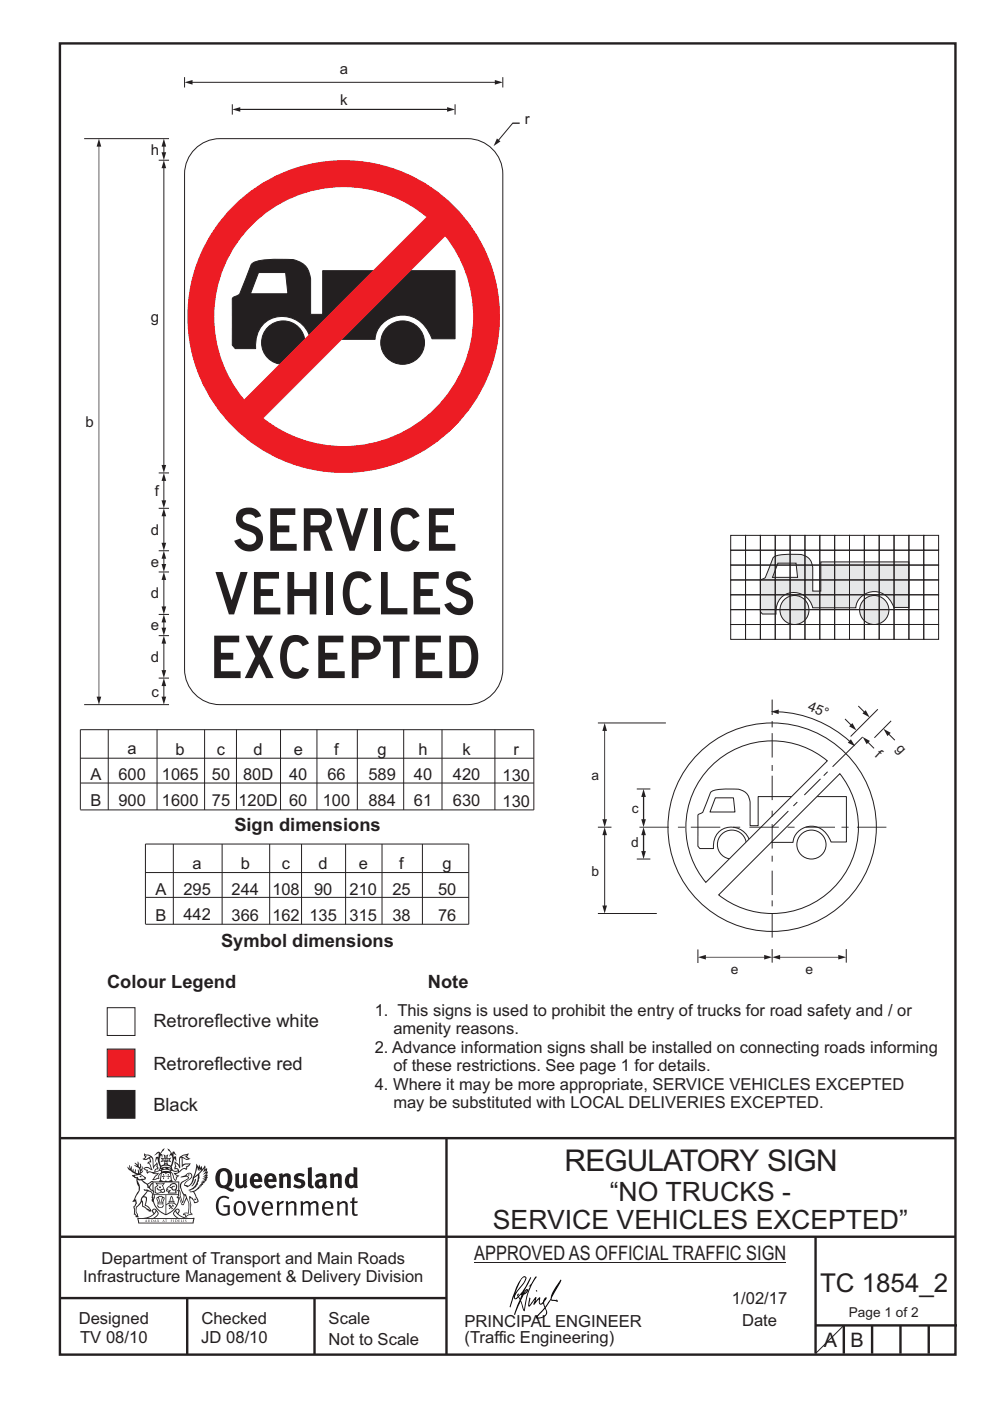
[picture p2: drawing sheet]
<svg xmlns="http://www.w3.org/2000/svg" width="210mm" height="297mm" viewBox="0 0 210 297" stroke-linecap="round" stroke-linejoin="round" font-family="sans-serif">
<g fill="none" stroke="#231f20" stroke-width=".51">
<path d="M12.7 9.2h190v278h-190zM12.7 241.3h189.9M94.7 241.4v45.8M12.7 275.2h82M12.7 262.2h190.1M39.7 275.2v12M66.7 275.2v12M173 262.2v24.8M173 281h30M179 281v6M185 281v6M191 281v6"/>
<path d="M197 281v6"/>
</g>
<g fill="#231f20">
<path d="M47 248.5a2.55 2.55 0 0 0 0 2.7l.3 .1a.81 .81 0 0 0 1-.9v-.6a1.04 1.04 0 0 0-1.1-1.5zM46.3 248.1a1.82 1.82 0 0 1 2.1-.2 1.82 1.82 0 0 1 .9 1.9 2.29 2.29 0 0 1-.8 1.9l.7 .3h.5l-.2 .6a2.87 2.87 0 0 1-2-.7 2.12 2.12 0 0 1-1.7-3.1z" fill-rule="evenodd"/>
<path d="M49.9 248.9l.8-.2v2a.46 .46 0 0 0 .2 .6 .46 .46 0 0 0 .7-.2v-2.2l.7-.2v2.4l.2 .5-.6 .4-.2-.3a1.02 1.02 0 0 1-1.2 .2 1.02 1.02 0 0 1-.6-1.1z" fill-rule="evenodd"/>
<path d="M54 249.5l-.1 .5h.9a.49 .49 0 0 0-.2-.6 .49 .49 0 0 0-.6 .1zM53.4 249.2a1.34 1.34 0 0 1 1.6-.3 1.34 1.34 0 0 1 .6 1.5v.2h-1.7a.77 .77 0 0 0 .5 .8 .77 .77 0 0 0 .9-.3l.3 .4a1.59 1.59 0 0 1-2.1 .2 1.59 1.59 0 0 1-.4-2z" fill-rule="evenodd"/>
<path d="M57 249.5l-.1 .5h.9a.49 .49 0 0 0-.2-.6 .49 .49 0 0 0-.6 .1zM56.4 249.2a1.34 1.34 0 0 1 1.6-.3 1.34 1.34 0 0 1 .7 1.5v.2h-1.8a.77 .77 0 0 0 .5 .8 .77 .77 0 0 0 .9-.3l.3 .4a1.59 1.59 0 0 1-2 .2 1.59 1.59 0 0 1-.5-2z" fill-rule="evenodd"/>
<path d="M59.1 248.9l.8-.2 .1 .4a.95 .95 0 0 1 1-.3 .95 .95 0 0 1 .7 .8v2.3h-.8v-2.3a.46 .46 0 0 0-.8 .1v2.2h-.9z" fill-rule="evenodd"/>
<path d="M62.5 249.1a1.75 1.75 0 0 1 2.1-.1l-.2 .5-.6-.2a.43 .43 0 0 0-.6 .3l.4 .3a1.04 1.04 0 0 1 1.2 1.2 1.04 1.04 0 0 1-1.4 .9l-1.2-.4 .3-.6 1 .4 .4-.4a.88 .88 0 0 0-1-.5l-.4-.2-.1-.4z" fill-rule="evenodd"/>
<path d="M65.3 247.6l.8-.2 .1 3.8 .2 .2 .2 .5a.88 .88 0 0 1-1-.1 .88 .88 0 0 1-.3-1z" fill-rule="evenodd"/>
<path d="M67.8 250.6a.43 .43 0 0 0-.1 .7 .43 .43 0 0 0 .7-.1v-.7zM66.8 249.2a1.7 1.7 0 0 1 2.4 .1v1.8l.3 .4-.4 .5-.5-.3a1.03 1.03 0 0 1-1.7-.2 1.03 1.03 0 0 1 .8-1.5h.7v-.4a.8 .8 0 0 0-1.2 .1z" fill-rule="evenodd"/>
<path d="M69.9 248.9l.8-.2 .1 .4a.95 .95 0 0 1 1-.3 .95 .95 0 0 1 .7 .8v2.3h-.8v-2.3a.46 .46 0 0 0-.8 .1v2.2h-.8z" fill-rule="evenodd"/>
<path d="M74.3 249.5a1.48 1.48 0 0 0 0 1.7l.4 .1 .3-.2v-1.5l-.3-.2zM75 247.4l.8 .2 .1 4.3h-.7l-.1-.2a1.26 1.26 0 0 1-1.4 0 1.26 1.26 0 0 1-.6-1.3 1.29 1.29 0 0 1 .5-1.3 1.29 1.29 0 0 1 1.4-.2z" fill-rule="evenodd"/>
<path d="M46.4 253.9a1.72 1.72 0 0 1 2.2 0l-.2 .3a1.24 1.24 0 0 0-1.4-.1 1.24 1.24 0 0 0-.7 1.3 1.49 1.49 0 0 0 1.3 2l.7-.2v-1.3h-.9l-.1-.4h1.4v2a1.93 1.93 0 0 1-2.2-.1 1.93 1.93 0 0 1-.7-2.2l.2-.7z" fill-rule="evenodd"/>
<path d="M50.3 255.2a1.65 1.65 0 0 0 .3 2.2 .99 .99 0 0 0 1-1.5 .78 .78 0 0 0-.4-.8 .78 .78 0 0 0-.9 .1zM50 254.9a1.33 1.33 0 0 1 1.6-.1 1.33 1.33 0 0 1 .5 1.5 1.31 1.31 0 0 1-1.3 1.5 1.31 1.31 0 0 1-1.3-1.6l.1-.5z" fill-rule="evenodd"/>
<path d="M52.5 254.7l.4-.1 .9 2.6 .8-2.5h.5l-1.1 3h-.5z" fill-rule="evenodd"/>
<path d="M56.2 255.2l-.2 .7h1.4a.7 .7 0 0 0-.3-.8 .7 .7 0 0 0-.9 .1zM55.9 255a1.22 1.22 0 0 1 1.5-.2 1.22 1.22 0 0 1 .5 1.5h-1.9a.93 .93 0 0 0 .5 1 .93 .93 0 0 0 1.2-.2l.1 .3a1.43 1.43 0 0 1-1.7 .1 1.43 1.43 0 0 1-.6-1.7z" fill-rule="evenodd"/>
<path d="M58.7 254.8l.4-.2 .1 .5 .4-.3 .6-.2-.2 .6a.66 .66 0 0 0-.8 .6v1.9h-.4z" fill-rule="evenodd"/>
<path d="M60.6 254.8l.4-.2 .1 .5a.94 .94 0 0 1 1-.4 .94 .94 0 0 1 .8 .7v2.3h-.5l-.1-2.5a.81 .81 0 0 0-1.2 .3v2.2h-.4z" fill-rule="evenodd"/>
<path d="M63.7 254.7l.5-.1 .1 .5 .4-.3a.78 .78 0 0 1 1.1 .3 .9 .9 0 0 1 1-.5 .9 .9 0 0 1 .7 .8v2.3h-.4l-.1-2.5a.67 .67 0 0 0-1.1 .3v2.2h-.5v-2.4l-.4-.2-.7 .4v2.2h-.5z" fill-rule="evenodd"/>
<path d="M69 255.2l-.2 .7h1.4a.7 .7 0 0 0-.3-.8 .7 .7 0 0 0-.9 .1zM68.7 255a1.22 1.22 0 0 1 1.5-.2 1.22 1.22 0 0 1 .5 1.5h-1.9a.93 .93 0 0 0 .5 1 .93 .93 0 0 0 1.2-.2l.1 .3a1.44 1.44 0 0 1-1.7 .1 1.44 1.44 0 0 1-.6-1.7z" fill-rule="evenodd"/>
<path d="M71.4 254.8l.5-.2 .1 .5a.94 .94 0 0 1 1-.4 .94 .94 0 0 1 .7 .7v2.3h-.4l-.1-2.5a.81 .81 0 0 0-1.2 .3v2.2h-.5z" fill-rule="evenodd"/>
<path d="M74.7 254l.5-.2v.9h.7l-.1 .4h-.7l.1 2.2 .1 .1h.5l.1 .3a.75 .75 0 0 1-1.2-.6v-2h-.4v-.4h.4z" fill-rule="evenodd"/>
<path d="M30.8 244.9l1.1 .3-.9 .5h-.4l.5-.5zM31.8 245.5l.2-.1a2.44 2.44 0 0 1 .4 2l.1 .4 .7-1-.1 .6 .3 .3a.57 .57 0 0 0-.6 .8l-1-.2-.5 .2 .1-.5-.7-.2 .6-.2 1 .5 .1-.1-.6-1.3-.2-.1 .5-.1zM30.7 244.5l-.2 .4 .3 .4-.6 .4a1.04 1.04 0 0 0 1.4-.1l.2 .7h-.4l-.2 .4a.94 .94 0 0 1 .9 1.1l-.2-.1a1.16 1.16 0 0 0-1.5-.1l.3 .4 .4 .2 .1 .5 .2 .2v-.2a.94 .94 0 0 1 1.1 .2h.9l-1.2 1.2a1.13 1.13 0 0 0 1.2-.2l.4-.1-.1-.4 .5-.7a.83 .83 0 0 0-.6 1.1l-.3-.1-.7 .3 1.1-1.4-.5 .2-.5-.1 1.3-.5-.2-.2-.8 .4v-.3l.2-.2 .3 .1 .1-.3-.2-.4v-.6l-.2-.3-.6 .9v-.7a1.42 1.42 0 0 0-1.7-1.8z" fill-rule="evenodd"/>
<path d="M38.5 245.3l.5-.3 .7-.1-.6 .3 .8 .5h-.3zM38.3 245.5h.2l.1 2a1.69 1.69 0 0 1 1.5-.7l-.7 .5 .1 .5a1.1 1.1 0 0 0-1.5 .6l-.1-.5-.2-.2h-.5l.2-.4-.2-.7a1.42 1.42 0 0 1 .8 1.1l.2-.1zM37.1 246.2l.1 1-.2 .3v.5l.6-.1 .1 .2a.96 .96 0 0 1-1.1-.1l-.1 .1a1.06 1.06 0 0 0 1.3 .2v.1a.72 .72 0 0 1-1 .2l.3 .5 .6 .3-.4 .1-.1 .7-.3-.4-.3-1.1-.4-.4 .4 .9a1.54 1.54 0 0 0 .6 1.2l.2-.3a.58 .58 0 0 1 .5-.7l.1-.2h-.3l-.4-.3 .9-.5a.93 .93 0 0 1 1.1-.5l.1 .2 .2-.1 .1-.5a.99 .99 0 0 0 .7-.9l-1.3 .1-.4 .3v-1.5l.9 .4 .8-.3h-.3l-.5-.4 .4-.7-.7 .2a1.46 1.46 0 0 0-1.3 2.1v.4l-.2-.4z" fill-rule="evenodd"/>
<path d="M35.6 248.9l.2 .1-.1 .4h.3l-.3 .1v.5l-.1-.6h-.3l.3-.1z" fill-rule="evenodd"/>
<path d="M34.6 248.9l.2 .1-.1 .3 .4 .1h-.4v.6l-.1-.5-.3-.1h.3z" fill-rule="evenodd"/>
<path d="M34.3 248.8a.57 .57 0 0 1 .9 .2 .57 .57 0 0 1 .9-.2l.2 1.4-.2 .1a.57 .57 0 0 1-.9-.1 .69 .69 0 0 1-1.1 0zM34.2 248.1l-.3 2.1-.2 .4h2.9l-.1-.4-.3-2.1h-.2v.3l-.8-.1-.9 .1 .1-.3z" fill-rule="evenodd"/>
<path d="M34.2 252.4a.3 .3 0 0 0 .6 0 .3 .3 0 0 0-.6 0zM33.3 251l.3 .3-.3 .3a.79 .79 0 0 0 0 1.3l.8-.2-.1-.3a.55 .55 0 0 1-.7-.6h.1l.1 .3 .4 .1 .8-.2-.4-.7 .4-.3-.7 .1zM33 250.7l1.1 .2 .9-.2-.4 .7 .4 1.1a.56 .56 0 0 1-.8 .3l-.2 .1a.73 .73 0 0 1-.9 .1 .73 .73 0 0 1-.3-.9v-.4l.5-.4z" fill-rule="evenodd"/>
<path d="M35.6 251.9l.7-.5a.58 .58 0 0 1 1-.1 .58 .58 0 0 1-.5 .9l-.2-.3a.43 .43 0 0 1 .6-.3v-.1a.57 .57 0 0 0-.8 .2l-.2-.1-.3 .2 .4 .1a.55 .55 0 0 0 .9 .5v.5h-1.3l.3-.4-.1-.2-.6 .1 .2-.2-.2-.1zM35.4 251.8l-.1 .2a.39 .39 0 0 0 .2 .7l.3-.1-.2 .5h1.9l-.1-.8a.86 .86 0 0 0-.1-1.4 .86 .86 0 0 0-1.3 .4z" fill-rule="evenodd"/>
<path d="M36 254.8h.8v.2h-.8zM36.4 253.8l.2 .8h-.4zM36.4 253.5l-.3 .5-.1 .6h-.2v.4l-.7 .4 .1 .2a1.48 1.48 0 0 1 2.2 .1l.2-.1-.6-.5v-.5h-.2l-.1-.6z" fill-rule="evenodd"/>
<path d="M35.8 255.4l.3 .1 .2 .3 .3-.2-.2-.2a.38 .38 0 0 1 .4 .5l-.1-.2-.3 .3 .3 .2-.3 .2-.1-.3-.4 .3-.1-.2 .4-.3-.2-.1-.1 .1z" fill-rule="evenodd"/>
<path d="M34.5 254h.2v.2l-.3 .6h-.1zM33.6 255.3h.9v.2a.55 .55 0 0 1-.8 .4v-.2h-.2zM33.4 254h.2l.2 .8h-.2zM33.6 255h.8l.1 .1-.8 .1zM33.8 253.7h.5l-.2 1.1h-.2zM33.3 253.8l-.1 .3 .3 1.2a.48 .48 0 0 0-.1 .5 .48 .48 0 0 0 .4 .3l.6-.1a.49 .49 0 0 0 .2-.7l.3-1.2-.1-.3a1.42 1.42 0 0 0-1.5 0z" fill-rule="evenodd"/>
<path d="M33.6 251.6h.5l.1 .3h-.4z" fill-rule="evenodd"/>
<path d="M41.3 250.1l.3-.2-.2 .9-.6 .7h-.2l.5-.7z" fill-rule="evenodd"/>
<path d="M39.7 249l.3-.2 .5 .2a.88 .88 0 0 1-.6 1.1 1.22 1.22 0 0 0-.8 1.3l.5 .2a.72 .72 0 0 0 .9-.4l.5-.8 .2-.6 .8-.6v.3a2.85 2.85 0 0 1-2 2.8l.1 .1a2.13 2.13 0 0 0 1.9-1.5l-.1-.2a2.01 2.01 0 0 0 .3-1.8l1.2-1.3-.4 1 .7-.5-.7 1 .8-.4-.8 .8 .7-.1-.9 .5 .8-.1-.8 .4h.7l-.8 .3 .3 .2h-.4l.2 .4-.4-.1 .2 .3h-.4l.1 .3h-.1a2.16 2.16 0 0 1-2 1l.1 .2h.4a.76 .76 0 0 1 .7 .7l.5 1.2-.6 .2a1.45 1.45 0 0 0-1.2-1.3l.3 1.8-.1 1.9 .4 .2a1.07 1.07 0 0 0-1.2 .4v-.3l-.5-.2a.87 .87 0 0 1 1-.1l.1-.7a4.4 4.4 0 0 0-.6-3.1l-.1-.3h-.2a2.16 2.16 0 0 1-.7-2.2l.3-.3 1.2-.8a.55 .55 0 0 0-.4-.7zM37.8 252.4a.76 .76 0 0 1 .3 1.1l.6 1.6 .4-1.7 .2 .1a.61 .61 0 0 1-.1 .9l-.3 .9h-.2l-.7-1.6-.3 .1a1.18 1.18 0 0 0 .1-1.4zM41.8 247.5l.2 .8 .3-.6v.6l.3-.5a1.9 1.9 0 0 1-1.1 1.4l-.3 .3zM38.2 249.6l1.4-.1 .2 .1v.3l-.5 .3a1.26 1.26 0 0 0-1 1.9l.2 .7a1.84 1.84 0 0 1 .2 2l-.4-1.3a.96 .96 0 0 0-.4-1.3l-.4 .3a.78 .78 0 0 1-.1 1.3l.2 .2h.4l.4 1.1a.38 .38 0 0 0 .2 .4 .38 .38 0 0 0 .4-.1l.6-1.2a2.94 2.94 0 0 1 .3 2.5v.5l-.8-.1-.3 .4v.2l.4-.1 .1 .4 .2 .1a1.02 1.02 0 0 1 1.3-.5l-.1-.4-.3-.1 .2-1.7-.3-1.4 .1 .1a1.14 1.14 0 0 1 .7 .9 .63 .63 0 0 0 .9-.2 .63 .63 0 0 0-.2-.8l-.6-1.3 .9-.6 .2-.3 .2-.1v-.2h.3l-.1-.3h.4l-.1-.3 .5-.1-.2-.2 .5-.4 .1-.2-.3 .1 .5-.6-.3 .1 .3-.6-.4 .1 .4-.5v-.3l-.3 .2 .1-.6v-.3l-.4 .3-.1-.8-.5 .8-.2-.7-.2 .5-.3-.8-.1 .6-.5-.8-.1 1.4-.7 1.9a1.81 1.81 0 0 1-.9 1.4l-.6-.2a1.75 1.75 0 0 1 1.1-1.2 .75 .75 0 0 0 .1-1.3 .75 .75 0 0 0-1.2 .5z" fill-rule="evenodd"/>
<path d="M41.2 254.2l.3-.1 .1 .3h-.4z" fill-rule="evenodd"/>
<path d="M29.4 258.4h11.6l-.2 .8h-11.3zM31.3 258.2l.5-.1a2.48 2.48 0 0 0 1.4-1.3l.2 .6-.5 .5-.4 .3zM32.5 256.6l.3-.2 .2 .2-.3 .6zM37.2 256.8a2.65 2.65 0 0 0 1.8 1.4h-1.1l-.5-.3-.5-.5zM37.4 256.6l.2-.2 .3 .2-.3 .6zM29.2 258.2l.1 1.2h11.7l.3-1.1-.2-.1a4.1 4.1 0 0 1-3.3-.9l.3-.4-.1-.5a1.06 1.06 0 0 0-1.3 .9l.2 .4 .6 .5h-4.7l.3-.1a.84 .84 0 0 0 .6-.7 .84 .84 0 0 0-.5-.9l-.3-.2-.5 .1-.1 .5 .3 .4a4.2 4.2 0 0 1-3.4 .9z" fill-rule="evenodd"/>
<path d="M31 258.7l.1 .2h-.2zM31 258.6l-.3 .5 .4-.1 .2 .1z" fill-rule="evenodd"/>
<path d="M31.3 258.6h.2v.4a.25 .25 0 0 0 .3-.1 .25 .25 0 0 0-.1-.3h.1a.29 .29 0 0 1 0 .4 .29 .29 0 0 1-.4 0 .29 .29 0 0 1 0-.4z" fill-rule="evenodd"/>
<path d="M32.2 258.6a.22 .22 0 0 1 .3 .2 .22 .22 0 0 1-.3 .2zM32 258.6v.5a.33 .33 0 0 0 .5-.1 .33 .33 0 0 0 0-.4 .33 .33 0 0 0-.5 0z" fill-rule="evenodd"/>
<path d="M32.9 258.7l.1 .2h-.2zM32.9 258.6l-.2 .5 .3-.1 .2 .1z" fill-rule="evenodd"/>
<path d="M33.3 258.6h.2v.2l.3-.2-.2 .2 .2 .3-.3-.2-.1 .2h-.1l.2-.3z" fill-rule="evenodd"/>
<path d="M34.7 258.7l.1 .2h-.2zM34.7 258.6l-.3 .5 .4-.1 .2 .1z" fill-rule="evenodd"/>
<path d="M35 258.6h.4h-.1v.5h-.2l.1-.5z" fill-rule="evenodd"/>
<path d="M36.2 258.6h.3h-.2v.2h.2h-.2l.1 .3h-.2z" fill-rule="evenodd"/>
<path d="M36.7 258.6h.2v.5h-.2z" fill-rule="evenodd"/>
<path d="M37.3 258.6a.22 .22 0 0 1 .3 .2 .22 .22 0 0 1-.3 .2zM37.1 258.6v.5a.33 .33 0 0 0 .5-.1 .33 .33 0 0 0 0-.4 .33 .33 0 0 0-.5 0z" fill-rule="evenodd"/>
<path d="M37.8 258.6h.3h-.1v.2h.1h-.1v.2l.1 .1h-.3z" fill-rule="evenodd"/>
<path d="M38.3 258.6h.3l-.1 .4 .2 .1h-.4z" fill-rule="evenodd"/>
<path d="M38.9 258.6h.2v.5h-.2z" fill-rule="evenodd"/>
<path d="M39.3 258.6h.2l-.2 .1 .2 .2-.1 .2h-.1v-.2l.2 .1z" fill-rule="evenodd"/>
<path d="M34.2 247.4a1.51 1.51 0 0 1 2 .2 2.67 2.67 0 0 0-2.1 0zM35.7 247.6l.4 .2 .1 .2-.4-.1zM34.6 247.7l.4-.1 .2 .2h-.4zM34 247.9l.3 .1-.3 .1zM34.9 246.9l.3-.2 .2 .2zM34.9 245.7h.2v.4h-.2zM35 245.1l.2 .2 .2-.2-.1 .4h-.2zM35.1 246.3h.2l.1 .4-.2-.2-.2 .2zM35.3 245.7h.2v.4h-.2zM34.4 245.7l.3 .1v.2l-.3 .1 .2-.2zM35.7 245.8l.3-.1-.2 .2 .2 .2-.4-.1zM32.7 244.9l1-.5-.1 1-.2-.1-.4 .1-.2 1.1 .5-1 .2 .9a1.84 1.84 0 0 1 .3 1.7l.4 .1a2.48 2.48 0 0 1 2.2 .1l.2-.3-.2-.7 .7-1.7 .4 .6-.2-1-.2-.1-.2 .3v-.9l.6 .4-.6-.7h-.3l-.1 .4-.5-.8-.5-.3 .2 .4 .5 .6-.4 .7 .4-.3a2.06 2.06 0 0 1 0 2.2l-.6-.2-.1-.6 .1-.1 .8 .2-.4-.5 .4-.5-.7 .2-.2-.2 .2-.7-.5 .4-.5-.4 .2 .7-.2 .2-.7-.2 .4 .5-.4 .5 .7-.2 .2 .1-.2 .6-.5 .2a2.02 2.02 0 0 1 0-2.2l.3 .5-.1-.6-.3-.1 .8-1.2-.5 .3-.4 .7-.2-.3a.8 .8 0 0 0-.8 .5z" fill-rule="evenodd"/>
<path d="M29.2 250.1l.3 .2a.61 .61 0 0 1 .8 .3l.3 .2a.8 .8 0 0 1 .6 1l.4 .1 .5 .6a1 1 0 0 1 .5 1l-.1 .7v-.5h-.1a.96 .96 0 0 0-.8-1.3l-.3-.2h-.6l-.1-.1-.2 .1 .2 .3h.5l-1.1 1.4-.2 .9-.4 .6a1.33 1.33 0 0 0-.5 1.8l.2 .5a1.26 1.26 0 0 1-.5-1.4l-.1-.4a1.56 1.56 0 0 0 .4-1.7l-.3 .2 .2-.5a3.2 3.2 0 0 0 .7-3zM30.4 253.9h.4a2.06 2.06 0 0 1-.1 1.6l.7 .5 .4 .5-.6-.2-.8-.6-.1-.9a.51 .51 0 0 1 .1-.9zM28.6 249.3a1.52 1.52 0 0 1 2.1 .6l-1.1 .1-.2-.1-.2-.4-.4 .1zM27.5 247v.8l-.3-.4-.2 .1a3.1 3.1 0 0 0 2 1.5l-1 .1 .5 .6 .5 .1v1.1a1.84 1.84 0 0 1-.2 2.5l-.4 .9-.4 .4 .3 .1 .4-.1 .1 .4-.2 .5-.3 .2 .1 1.8 .2-.1 .2 .6h.2l.4-.1-.1-.5a1.3 1.3 0 0 1-.1-1.6l.8-1.1 .2 1.1 .6 .2 .4 .6 .2-.2 .2 .4 .5-.1a1.85 1.85 0 0 0-1.2-1.3l.1-.3a1.39 1.39 0 0 0 0-1.5h-.5l.5-.6a.66 .66 0 0 1 .9-.4 .66 .66 0 0 1 .3 .9l-.1 .4h.2v.1l-.2 .3 .2 .5 .2-.3a2.24 2.24 0 0 0 .1-2.2 .73 .73 0 0 1-.7-.6 .73 .73 0 0 1 .5-.8l.1-.2a.94 .94 0 0 0-.9 .8 .48 .48 0 0 1-.1-.5 .48 .48 0 0 1 .5-.3l.5-.3a.51 .51 0 0 0-.8 .2l-.5 .3-1-.8 .6-.1 .1-.5-1.1-.7 .5-.4v-.4l-.5 .5 .1-.2a.69 .69 0 0 0 .2-1.1v.5l-.3 .2 .1-1.1-.3-.2 .1 .6-.1 .2-.4-1.2v.6l-.7-.3 .6 .6-.6-.2 .2 .3a1 1 0 0 1 .8 1.5l-.2-.8v.8l-.5-.2-.1-.7-.2 .6-.2-.1v-.6l-.2 .4-.2-.2 .1-.7-.2 .5z" fill-rule="evenodd"/>
<path d="M29.5 249.5l.3-.2 .3 .3z" fill-rule="evenodd"/>
<path d="M32.4 250.5h5.6v2l-.2-.1v-1.7h-5.2v2.5h5.2v-.8l.1 .2-.1 1.1v-.3h-2.5v4a4.1 4.1 0 0 0 2.6-3.6l.1-.1a4 4 0 0 1-2.8 3.9 4.2 4.2 0 0 1-2.8-4.7l.1 1.3 .1-.1a3.8 3.8 0 0 0 2.5 3.3v-4h-2.5l-.2-.9z" fill-rule="evenodd"/>
<circle cx="40" cy="249.1" r=".17"/>
</g>
<path d="M39.1 16.4v2.1M40.7 17.5h64.4M41 32a7.5 7.5 0 0 1 5.6-2.6h52.5a7.5 7.5 0 0 1 7.5 7.5v105a7.5 7.5 0 0 1-7.5 7.5h-52.5a7.5 7.5 0 0 1-7.5-7.5v-105a7.5 7.5 0 0 1 1.9-4.9zM100.6 267.7h66.2M179 281l-6 6" fill="none" stroke="#231f20" stroke-width=".21"/>
<g fill="#000">
<path d="M111.6 273.7l.2-.2-.5 .7zM110.4 274.5l.2 .1-.3 .8-.2-.5zM110.9 270.9h.5a9.3 9.3 0 0 1-2 3.1l-.1 .3 1-2.5zM110.6 271a14.7 14.7 0 0 0-2.2 4.9l-.3 1.2 .1 .1 .8-2.3a.42 .42 0 0 0 .2 .6 .42 .42 0 0 0 .6-.3l.2-.1 .2 .5-1.1 3.2h.2l1.1-2.9 .6 1.9 .2 .2 .2-.5a13.5 13.5 0 0 1 2-6.2l.4-.5-.1-.2-1.6 2.1 .4-.1a14.9 14.9 0 0 0-1.3 5.1l-.4-1.1a1.39 1.39 0 0 1 .2-1.9l.1-.2a.92 .92 0 0 0 .8-1.2 .75 .75 0 0 0-.8 .7l-.1 .2 1.6-3.4h-.1l-.4 .7a10.5 10.5 0 0 1-2.2 3.3l.2-.5a.32 .32 0 0 0-.4 .2 .32 .32 0 0 0 .1 .4l-.5 .4a3.2 3.2 0 0 1 1.1-2.3l.5-.6a2.49 2.49 0 0 0 .7-1.6l-.4-.2z" fill-rule="evenodd"/>
<path d="M113.7 273.6l.3 .2h-.3z" fill-rule="evenodd"/>
<path d="M115.6 277.5a1.15 1.15 0 0 1 .1 1.3 1.15 1.15 0 0 1-1.2 .5l-.6 .1zM112.2 275.2l-.2 1.6 .2 .2 1.2-1.5-.2 1.1 1.1-1.1a.94 .94 0 0 0 .4 1.1l.5-.3 .3 .9-1.2 1.3a.98 .98 0 0 0-.5 1 1.9 1.9 0 0 0 2.3-1.3l-.1-.2a1.02 1.02 0 0 1 .2-1.4l.6-1 1.5 .3-.2-.4v.2l-1.1-.1v-.3l2-3.6 .1-.2-.2-.2-1.7 2.8a6.6 6.6 0 0 1-1.6 2.9l-.1-.2a1.01 1.01 0 0 1 .4-1.4l.1-.2-.3-.1-.4 .4-.1 .5-.6 .4-.1-.4 .1-.9-.2-.1-.9 1 .3-1h-.2l-1.4 1.8 .3-1.5v-.1z" fill-rule="evenodd"/>
</g>
<g fill="#231f20">
<path d="M39.1 17.5l1.7-.5v.9z"/>
<path d="M105 17l1.6 .5-1.6 .4z"/>
</g>
<path d="M50.8 23.2h44.2" fill="none" stroke="#231f20" stroke-width=".21"/>
<g fill="#231f20">
<path d="M49.3 23.2l1.7-.5v1z"/>
<path d="M94.8 22.7l1.7 .5-1.7 .5z"/>
</g>
<path d="M106.6 16.4v2.1M110.2 26.1h-1.5l-3 3.7" fill="none" stroke="#231f20" stroke-width=".21"/>
<path d="M105.4 29.4l.8 .6-1.5 1z" fill="#231f20"/>
<path d="M49.3 22.1v2.2M96.5 22.1v2.2" fill="none" stroke="#231f20" stroke-width=".21"/>
<path d="M53.5 55.8a10.9 10.9 0 0 1 5.4-.8 13.2 13.2 0 0 1 4.3 .4 4.3 4.3 0 0 1 2.7 4.6v6.6h2.5v-9.2h28.1v14.4h-4.9a6.7 6.7 0 0 0-6.6-5 5.7 5.7 0 0 0-5.4 5.1h-13.7a6 6 0 0 0-10.3-2.9 6.8 6.8 0 0 0-1.4 4.9h-4.3l-.6-.7v-9.8a1.43 1.43 0 0 1 1.1-.8l.4-.2 2.4-6.2zM54.8 57.8h5.8l.5 4.5h-8zM80.8 72.6a4.6 4.6 0 0 0 9.2 0 4.6 4.6 0 0 0-9.2 0zM55.5 72.6a4.6 4.6 0 0 0 9.2 0 4.6 4.6 0 0 0-9.2 0z" fill-rule="evenodd" fill="#231f20" stroke="#231f20" stroke-width=".21"/>
<path d="M52.8 48.4a27.4 27.4 0 0 1 37.7-2.4l-38.7 38.7a27.4 27.4 0 0 1 1-36.3zM94.4 50.1a27.4 27.4 0 0 1-2.1 36.4 27.4 27.4 0 0 1-36.4 2.2zM39.7 67.1a33.2 33.2 0 0 0 66.4 0 33.2 33.2 0 0 0-66.4 0z" fill-rule="evenodd" fill="#ed1c24"/>
<path d="M17.8 149.4h18.1M34.8 145.3v2.6" fill="none" stroke="#231f20" stroke-width=".21"/>
<g fill="#231f20">
<path d="M34.8 143.8l.4 1.7h-.9z"/>
<path d="M34.3 147.7h.9l-.4 1.7z"/>
</g>
<path d="M17.8 29.4h18.1M33.7 116.8h2.2M33.7 107.8h2.2M33.7 100.3h2.2M33.7 134.8h2.2M33.7 130.3h2.2M33.7 121.3h2.2M34.8 136.3v5.9M33.7 143.8h2.2" fill="none" stroke="#231f20" stroke-width=".21"/>
<g fill="#231f20">
<path d="M34.3 142.1h.9l-.4 1.7z"/>
<path d="M34.8 134.8l.4 1.7h-.9z"/>
</g>
<path d="M34.8 131.8v1.4" fill="none" stroke="#231f20" stroke-width=".21"/>
<g fill="#231f20">
<path d="M34.8 130.3l.4 1.7h-.9z"/>
<path d="M34.3 133.1h.9l-.4 1.7z"/>
</g>
<path d="M34.8 122.8v5.9" fill="none" stroke="#231f20" stroke-width=".21"/>
<g fill="#231f20">
<path d="M34.3 128.6h.9l-.4 1.7z"/>
<path d="M34.8 121.3l.4 1.7h-.9z"/>
</g>
<path d="M34.8 118.3v1.4" fill="none" stroke="#231f20" stroke-width=".21"/>
<g fill="#231f20">
<path d="M34.8 116.8l.4 1.7h-.9z"/>
<path d="M34.3 119.6h.9l-.4 1.7z"/>
</g>
<path d="M34.8 109.3v5.9" fill="none" stroke="#231f20" stroke-width=".21"/>
<g fill="#231f20">
<path d="M34.3 115.1h.9l-.4 1.7z"/>
<path d="M34.8 107.8l.4 1.7h-.9z"/>
</g>
<path d="M34.8 101.8v4.4" fill="none" stroke="#231f20" stroke-width=".21"/>
<g fill="#231f20">
<path d="M34.8 100.3l.4 1.7h-.9z"/>
<path d="M34.3 106.1h.9l-.4 1.7z"/>
</g>
<path d="M34.8 35.5v63.2" fill="none" stroke="#231f20" stroke-width=".21"/>
<g fill="#231f20">
<path d="M34.3 98.6h.9l-.4 1.7z"/>
<path d="M34.8 34l.4 1.7h-.9z"/>
</g>
<path d="M21 30.9v117" fill="none" stroke="#231f20" stroke-width=".21"/>
<g fill="#231f20">
<path d="M20.5 147.7h1l-.5 1.7z"/>
<path d="M21 29.4l.5 1.7h-1z"/>
</g>
<path d="M34.8 30.9v1.5" fill="none" stroke="#231f20" stroke-width=".21"/>
<g fill="#231f20">
<path d="M34.8 29.4l.4 1.7h-.9z"/>
<path d="M34.3 32.3h.9l-.4 1.7z"/>
</g>
<path d="M33.7 34h2.2" fill="none" stroke="#231f20" stroke-width=".21"/>
<path d="M22.7 222.4h5.9v5.9h-5.9z" fill-rule="evenodd" fill="#ed1c24" stroke="#231f20" stroke-width=".21"/>
<path d="M22.7 231.2h5.9v5.9h-5.9z" fill-rule="evenodd" fill="#231f20" stroke="#231f20" stroke-width=".21"/>
<path d="M22.7 213.7h5.9v5.8h-5.9z" fill-rule="evenodd" fill="#fff" stroke="#231f20" stroke-width=".21"/>
<path d="M164.2 118a12.8 12.8 0 0 1 5.7-.4 2.98 2.98 0 0 1 2.5 3.5v4.2h1.7v-6.2h18.7v9.7h-3.2a4.3 4.3 0 0 0-5.7-3.1 3.7 3.7 0 0 0-2.4 3.2h-9.1a4 4 0 0 0-4.6-3.2 4 4 0 0 0-3.2 4.5h-2.9l-.4-.5 .1-6.8a1.85 1.85 0 0 0 1.4-1.6l1.1-2.9zM165 119.4h3.8l.4 3h-5.3zM182.3 129.3a3.1 3.1 0 0 0 6.2 0 3.1 3.1 0 0 0-6.2 0zM165.4 129.3a3.1 3.1 0 0 0 6.2 0 3.1 3.1 0 0 0-6.2 0z" fill-rule="evenodd" fill="#e6e7e8" stroke="#231f20" stroke-width=".21"/>
<g fill="none" stroke="#231f20" stroke-width=".21">
<path d="M155 113.5h3.1v3.2h-3.1zM155 116.7h3.1v3.1h-3.1zM155 119.8h3.1v3.2h-3.1zM158.1 113.5h3.2v3.2h-3.2zM158.1 116.7h3.2v3.1h-3.2zM158.1 119.8h3.2v3.2h-3.2zM161.3 113.5h3.1v3.2h-3.1zM161.3 116.7h3.1v3.1h-3.1zM161.3 119.8h3.1v3.2h-3.1zM164.4 113.5h3.2v3.2h-3.2zM164.4 116.7h3.2v3.1h-3.2zM164.4 119.8h3.2v3.2h-3.2z"/>
<path d="M167.6 113.5h3.1v3.2h-3.1zM167.6 116.7h3.1v3.1h-3.1zM167.6 119.8h3.1v3.2h-3.1zM170.7 113.5h3.2v3.2h-3.2zM170.7 116.7h3.2v3.1h-3.2zM170.7 119.8h3.2v3.2h-3.2zM173.9 113.5h3.1v3.2h-3.1zM173.9 116.7h3.1v3.1h-3.1zM173.9 119.8h3.1v3.2h-3.1zM177 113.5h3.2v3.2h-3.2zM177 116.7h3.2v3.1h-3.2zM177 119.8h3.2v3.2h-3.2z"/>
<path d="M180.2 113.5h3.1v3.2h-3.1zM180.2 116.7h3.1v3.1h-3.1zM180.2 119.8h3.1v3.2h-3.1zM183.3 113.5h3.2v3.2h-3.2zM183.3 116.7h3.2v3.1h-3.2zM183.3 119.8h3.2v3.2h-3.2zM186.5 113.5h3.1v3.2h-3.1zM186.5 116.7h3.1v3.1h-3.1zM186.5 119.8h3.1v3.2h-3.1zM189.6 113.5h3.2v3.2h-3.2zM189.6 116.7h3.2v3.1h-3.2zM189.6 119.8h3.2v3.2h-3.2z"/>
<path d="M192.8 113.5h3.1v3.2h-3.1zM192.8 116.7h3.1v3.1h-3.1zM192.8 119.8h3.1v3.2h-3.1zM195.9 113.5h3.2v3.2h-3.2zM195.9 116.7h3.2v3.1h-3.2zM195.9 119.8h3.2v3.2h-3.2zM155 123h3.1v3.1h-3.1zM155 126.1h3.1v3.2h-3.1zM155 129.3h3.1v3.1h-3.1zM155 132.4h3.1v3.2h-3.1zM158.1 123h3.2v3.1h-3.2zM158.1 126.1h3.2v3.2h-3.2z"/>
<path d="M158.1 129.3h3.2v3.1h-3.2zM158.1 132.4h3.2v3.2h-3.2zM161.3 123h3.1v3.1h-3.1zM161.3 126.1h3.1v3.2h-3.1zM161.3 129.3h3.1v3.1h-3.1zM161.3 132.4h3.1v3.2h-3.1zM164.4 123h3.2v3.1h-3.2zM164.4 126.1h3.2v3.2h-3.2zM164.4 129.3h3.2v3.1h-3.2zM164.4 132.4h3.2v3.2h-3.2zM167.6 123h3.1v3.1h-3.1zM167.6 126.1h3.1v3.2h-3.1z"/>
<path d="M167.6 129.3h3.1v3.1h-3.1zM167.6 132.4h3.1v3.2h-3.1zM170.7 123h3.2v3.1h-3.2zM170.7 126.1h3.2v3.2h-3.2zM170.7 129.3h3.2v3.1h-3.2zM170.7 132.4h3.2v3.2h-3.2zM173.9 123h3.1v3.1h-3.1zM173.9 126.1h3.1v3.2h-3.1zM173.9 129.3h3.1v3.1h-3.1zM173.9 132.4h3.1v3.2h-3.1zM177 123h3.2v3.1h-3.2zM177 126.1h3.2v3.2h-3.2z"/>
<path d="M177 129.3h3.2v3.1h-3.2zM177 132.4h3.2v3.2h-3.2zM180.2 123h3.1v3.1h-3.1zM180.2 126.1h3.1v3.2h-3.1zM180.2 129.3h3.1v3.1h-3.1zM180.2 132.4h3.1v3.2h-3.1zM183.3 123h3.2v3.1h-3.2zM183.3 126.1h3.2v3.2h-3.2zM183.3 129.3h3.2v3.1h-3.2zM183.3 132.4h3.2v3.2h-3.2zM186.5 123h3.1v3.1h-3.1zM186.5 126.1h3.1v3.2h-3.1z"/>
<path d="M186.5 129.3h3.1v3.1h-3.1zM186.5 132.4h3.1v3.2h-3.1zM189.6 123h3.2v3.1h-3.2zM189.6 126.1h3.2v3.2h-3.2zM189.6 129.3h3.2v3.1h-3.2zM189.6 132.4h3.2v3.2h-3.2zM192.8 123h3.1v3.1h-3.1zM192.8 126.1h3.1v3.2h-3.1zM192.8 129.3h3.1v3.1h-3.1zM192.8 132.4h3.1v3.2h-3.1zM195.9 123h3.2v3.1h-3.2zM195.9 126.1h3.2v3.2h-3.2z"/>
<path d="M195.9 129.3h3.2v3.1h-3.2zM195.9 132.4h3.2v3.2h-3.2z"/>
</g>
<g fill="#fff" stroke="#231f20" stroke-width=".21">
<path d="M150.9 167.8a12.8 12.8 0 0 1 5.7-.5 2.97 2.97 0 0 1 2.5 3.5v4.3h1.7v-6.2h18.7v9.6h-3.2a4.3 4.3 0 0 0-5.7-3 3.7 3.7 0 0 0-2.4 3.1h-9.1a3.9 3.9 0 0 0-4.5-3.2 3.9 3.9 0 0 0-3.3 4.5h-2.9l-.4-.5 .1-6.7a1.85 1.85 0 0 0 1.4-1.6l1.2-3zM151.7 169.2h3.9l.3 3h-5.3zM169 179.1a3.1 3.1 0 0 0 6.2 0 3.1 3.1 0 0 0-6.2 0zM152.2 179.1a3.1 3.1 0 0 0 6.1 0 3.1 3.1 0 0 0-6.1 0z" fill-rule="evenodd"/>
<path d="M151.4 161.9a18.3 18.3 0 0 1 24.1-.6l-25.8 25.8a18.3 18.3 0 0 1 1.7-25.2zM178.1 164a18.3 18.3 0 0 1-1.4 24.3 18.3 18.3 0 0 1-24.3 1.4zM141.7 175.4a22.1 22.1 0 0 0 44.2 0 22.1 22.1 0 0 0-44.2 0z" fill-rule="evenodd"/>
</g>
<path d="M126.8 153.3h14.4M179.2 152.4l1.4 1.4M126.8 175.4h2.9" fill="none" stroke="#231f20" stroke-width=".21"/>
<path d="M180.8 153.3l.8 1.5-1.5-.8z" fill="#231f20"/>
<path d="M182 149.7l1.4 1.3" fill="none" stroke="#231f20" stroke-width=".21"/>
<path d="M183.6 150.6l.9 1.5-1.6-.8z" fill="#231f20"/>
<path d="M184.1 157.3l1.3 1.4" fill="none" stroke="#231f20" stroke-width=".21"/>
<path d="M183 156.2l1.5 .9-.7 .7z" fill="#231f20"/>
<path d="M188.5 155.6l1.3 1.3" fill="none" stroke="#231f20" stroke-width=".21"/>
<path d="M187.4 154.5l1.5 .9-.7 .7z" fill="#231f20"/>
<path d="M186.2 150.4l-5.8 5.8M189 152.8l-3.5 3.6M148 201.3v2.9M149.6 202.9h12.6M163.8 201.2v2.9M179.5 201.2v2.9" fill="none" stroke="#231f20" stroke-width=".21"/>
<g fill="#231f20">
<path d="M162.1 202.5l1.7 .4-1.7 .5z"/>
<path d="M148 202.9l1.7-.4v.9z"/>
</g>
<path d="M165.3 202.9h12.7" fill="none" stroke="#231f20" stroke-width=".21"/>
<g fill="#231f20">
<path d="M177.8 202.5l1.7 .4-1.7 .5z"/>
<path d="M163.8 202.9l1.7-.4v.9z"/>
</g>
<path d="M165 150.9a24.3 24.3 0 0 1 15.3 6.3" fill="none" stroke="#231f20" stroke-width=".21"/>
<g fill="#231f20">
<path d="M163.5 150.9l1.7-.5v1z"/>
<path d="M180.5 156.7l.9 1.5-1.6-.7z"/>
</g>
<path d="M136.5 168.8v5" fill="none" stroke="#231f20" stroke-width=".21"/>
<g fill="#231f20">
<path d="M136 173.7h1l-.5 1.7z"/>
<path d="M136.5 167.3l.5 1.7h-1z"/>
</g>
<path d="M128.3 154.8v19" fill="none" stroke="#231f20" stroke-width=".21"/>
<g fill="#231f20">
<path d="M127.8 173.7h.9l-.4 1.7z"/>
<path d="M128.3 153.3l.4 1.7h-.9z"/>
</g>
<path d="M183 156.2l-6.4 6.4M136.5 176.9v3.7M167.2 172l-3.4 3.4M169.1 170.1l-.8 .8M174 165.1l-3.4 3.5M175.5 163.6l-.8 .9M135.1 182.1h2.8" fill="none" stroke="#231f20" stroke-width=".21"/>
<g fill="#231f20">
<path d="M136.5 175.4l.5 1.7h-1z"/>
<path d="M136 180.4h1l-.5 1.7z"/>
</g>
<g fill="none" stroke="#231f20" stroke-width=".21">
<path d="M163.8 155.4v5.2M163.8 148.3v3.3M163.8 152.9v1.3M128.3 176.9v15.2M135.1 167.3h2.8M135.6 175.4h6.3M143.8 175.4h1.5M146.5 175.4h6.3M157 175.4h-1.5M158.9 175.4h6.3M163.8 162.2v1.2M163.8 164.5v5.1"/>
<path d="M163.8 171.9v1.2M163.8 174.7v5.2M167 175.4h1.5M170.9 175.4h6.2M178.5 175.4h1.5M181.8 175.4h6.2M126.8 193.7h12.5M163.8 181.4v1.3M163.8 184.6v5.2M163.8 190.9v1.3M163.8 193.6v5.2"/>
</g>
<g fill="#231f20">
<path d="M128.3 175.4l.4 1.7h-.9z"/>
<path d="M127.8 192h.9l-.4 1.7z"/>
</g>
<g fill="none" stroke="#231f20" stroke-width=".21">
<path d="M23 154.7v17M33.3 154.7v17M43.4 154.7v17M50.2 154.7v17M59.5 154.7v17M67.2 154.7v17M75.8 154.7v17M85.6 154.7v17M93.7 154.7v17M105 154.7v17M17 171.7v-17h96.2v17h-96.2M17 160.8h96.2"/>
<path d="M17.1 166h96.1M36.8 179v17M47.1 179v17M57.2 179v17M64 179v17M73.3 179v17M81 179v17M89.6 179v17M30.8 195.9v-16.9h68.6v17h-68.6M30.8 185h68.6M30.9 190.3h68.5"/>
</g>
<g font-size="12.5" fill="#231f20">
<text x="49.2" y="116.8">SERVICE</text>
<text x="45.4" y="130.3">VEHICLES</text>
<text x="44.4" y="143.8">EXCEPTED</text>
</g>
<text font-size="6.4" fill="#231f20" x="119.8" y="248.2">REGULATORY SIGN</text>
<g font-size="5.6" fill="#231f20">
<text x="129.3" y="254.7">“NO TRUCKS -</text>
<text x="104.5" y="260.6">SERVICE VEHICLES EXCEPTED”</text>
</g>
<text font-size="5.5" fill="#231f20" x="173.9" y="274">TC 1854_2</text>
<g font-size="4.2" fill="#231f20">
<text x="100.6" y="267.2">APPROVED AS OFFICIAL TRAFFIC SIGN</text>
<text x="174.7" y="285.6">A</text>
<text x="180.4" y="285.6">B</text>
</g>
<g font-size="3.9" fill="#231f20">
<text x="49.7" y="176.2">Sign dimensions</text>
<text x="46.9" y="200.8">Symbol dimensions</text>
<text x="22.7" y="209.5">Colour Legend</text>
<text x="90.7" y="209.5">Note</text>
<text x="32.5" y="217.8">Retroreflective white</text>
<text x="32.5" y="226.8">Retroreflective red</text>
<text x="32.5" y="235.5">Black</text>
</g>
<g font-size="3.5" fill="#231f20">
<text x="27.1" y="159.9">a</text>
<text x="37.2" y="160">b</text>
<text x="46" y="160">c</text>
<text x="53.8" y="160">d</text>
<text x="62.3" y="160">e</text>
<text x="70.9" y="160">f</text>
<text x="80.1" y="160">g</text>
<text x="88.8" y="160">h</text>
<text x="98.1" y="160">k</text>
<text x="108.9" y="160.2">r</text>
<text x="19.2" y="165.4">A</text>
<text x="25.1" y="165.4">600</text>
<text x="34.3" y="165.4">1065</text>
<text x="44.9" y="165.4">50</text>
<text x="51.5" y="165.4">80D</text>
<text x="61.3" y="165.4">40</text>
<text x="69.4" y="165.4">66</text>
<text x="78.1" y="165.4">589</text>
<text x="87.8" y="165.4">40</text>
<text x="96.1" y="165.4">420</text>
<text x="106.6" y="165.6">130</text>
<text x="19.2" y="170.9">B</text>
<text x="25.1" y="170.9">900</text>
<text x="34.3" y="170.9">1600</text>
<text x="44.9" y="170.9">75</text>
<text x="50.6" y="170.9">120D</text>
<text x="61.3" y="170.9">60</text>
<text x="68.5" y="170.9">100</text>
<text x="78.1" y="170.9">884</text>
<text x="87.8" y="170.9">61</text>
<text x="96.1" y="170.9">630</text>
<text x="106.6" y="171.1">130</text>
<text x="40.9" y="184.2">a</text>
<text x="51.1" y="184.2">b</text>
<text x="59.8" y="184.2">c</text>
<text x="67.6" y="184.2">d</text>
<text x="76.1" y="184.2">e</text>
<text x="84.7" y="184.2">f</text>
<text x="93.9" y="184.2">g</text>
<text x="33" y="189.7">A</text>
<text x="38.9" y="189.7">295</text>
<text x="49.1" y="189.7">244</text>
<text x="57.8" y="189.7">108</text>
<text x="66.6" y="189.7">90</text>
<text x="74.2" y="189.7">210</text>
<text x="83.2" y="189.7">25</text>
<text x="92.9" y="189.7">50</text>
<text x="33" y="195.2">B</text>
<text x="38.9" y="195.1">442</text>
<text x="49.1" y="195.2">366</text>
<text x="57.8" y="195.2">162</text>
<text x="65.6" y="195.2">135</text>
<text x="74.2" y="195.2">315</text>
<text x="83.2" y="195.2">38</text>
<text x="92.9" y="195.2">76</text>
<text x="79.5" y="215.4">1. This signs is used to prohibit the entry of trucks for road safety and / or</text>
<text x="83.4" y="219.3">amenity reasons.</text>
<text x="79.5" y="223.2">2. Advance information signs shall be installed on connecting roads informing</text>
<text x="83.4" y="227.1">of these restrictions. See page 1 for details.</text>
<text x="79.5" y="231">4. Where it may be more appropriate, SERVICE VEHICLES EXCEPTED</text>
<text x="83.4" y="234.9">may be substituted with LOCAL DELIVERIES EXCEPTED.</text>
<text x="21.5" y="267.9">Department of Transport and Main Roads</text>
<text x="17.7" y="271.8">Infrastructure Management &amp; Delivery Division</text>
<text x="16.7" y="280.7">Designed</text>
<text x="42.7" y="280.7">Checked</text>
<text x="69.7" y="280.7">Scale</text>
<text x="98.5" y="281.4">PRINCIPAL ENGINEER</text>
<text x="155.2" y="276.5">1/02/17</text>
<text x="157.4" y="281.2">Date</text>
<text x="17" y="284.8">TV 08/10</text>
<text x="42.7" y="284.8">JD 08/10</text>
<text x="69.7" y="285.2">Not to Scale</text>
<text x="98.5" y="284.8">(Traffic Engineering)</text>
</g>
<g font-size="3.2" fill="#231f20">
<text x="72.1" y="15.8">a</text>
<text x="72.2" y="22.2">k</text>
<text x="111.3" y="26.2">r</text>
<text x="32" y="32.9">h</text>
<text x="32" y="68.3">g</text>
<text x="18.1" y="90.5">b</text>
<text x="32.9" y="105.1">f</text>
<text x="32" y="113.4">d</text>
<text x="32" y="120.1">e</text>
<text x="32" y="126.9">d</text>
<text x="32" y="133.6">e</text>
<text x="32" y="140.4">d</text>
<text x="32.2" y="147.7">c</text>
</g>
<g font-size="2.9" fill="#231f20">
<text x="171.2" y="150.5" transform="rotate(22 171.2 150.5)">45°</text>
<text x="185.4" y="160.2" transform="rotate(43 185.4 160.2)">f</text>
<text x="190" y="158.8" transform="rotate(47 190 158.8)">g</text>
<text x="125.5" y="165.3">a</text>
<text x="134" y="172.3">c</text>
<text x="133.9" y="179.5">d</text>
<text x="125.5" y="185.6">b</text>
<text x="155" y="206.5">e</text>
<text x="170.9" y="206.5">e</text>
<text x="180.1" y="279.3">Page 1 of 2</text>
</g>
</svg>
